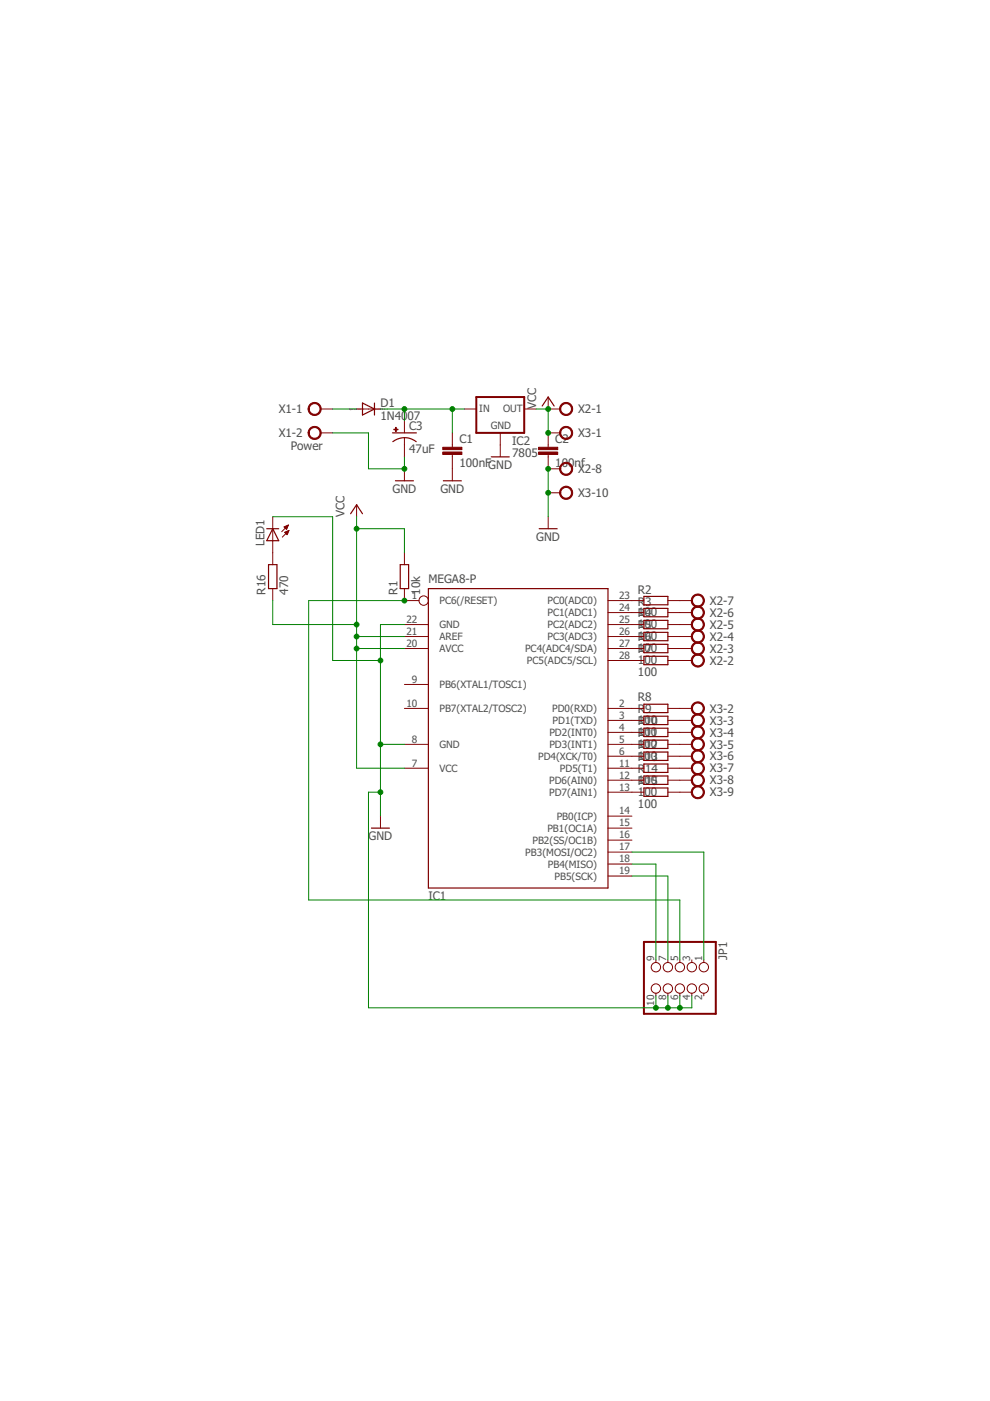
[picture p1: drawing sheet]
<svg xmlns="http://www.w3.org/2000/svg" width="210mm" height="297mm" viewBox="0 0 210 297" stroke-linecap="round" stroke-linejoin="round" font-family="sans-serif">
<g fill="none" stroke="#800000" stroke-width=".25">
<path d="M76.9 85.4l2.5 1.3-2.5 1.3zM79.4 85.4v2.6M83.2 91.8h5.1M83.3 93.6a4 4 0 0 1 4.9 0M104.2 96.9h3.8M115 86.1l1.2-1.9 1.3 1.9M56.6 112.1h2.5M56.9 119.7h1.8v5.1h-1.8zM57.8 112.1l1.3 2.5h-2.5zM74.3 108.9l1.3-1.9 1.3 1.9M83.8 101.9h3.9M84.9 119.7h1.7v5.1h-1.7z"/>
<path d="M94 101.9h3.8M114.3 112.1h3.8M90.8 124.8h38.1v63.5h-38.1zM136.5 126.4h5.1v1.8h-5.1zM136.5 129h5.1v1.8h-5.1zM136.5 131.5h5.1v1.8h-5.1zM136.5 134.1h5.1v1.7h-5.1zM136.5 136.6h5.1v1.8h-5.1zM136.5 139.1h5.1v1.8h-5.1zM136.5 149.3h5.1v1.8h-5.1zM136.5 151.8h5.1v1.8h-5.1zM136.5 154.4h5.1v1.8h-5.1z"/>
<path d="M136.5 156.9h5.1v1.8h-5.1zM136.5 159.4h5.1v1.8h-5.1zM78.8 175.6h3.8M136.5 162h5.1v1.8h-5.1zM136.5 164.5h5.1v1.8h-5.1zM136.5 167.1h5.1v1.7h-5.1z"/>
</g>
<g fill="none" stroke="#800000" stroke-width=".21">
<path d="M68 86.7h2.5M68 91.8h2.5M75.6 86.7h5.1M85.7 89.2v2.6M85.7 92.8v4.1M85.7 99.4v2.5M95.9 91.8v3M95.9 96.4v5.5M98.4 86.7h2.6M106.1 91.8v5.1M111.1 86.7h2.6M116.2 84.2v2.5h2.6"/>
<path d="M116.2 96.4v3h2.6M118.8 91.8h-2.6v3M57.8 109.6v10.1M60.2 111.7l.9-.4-.4 .9zM60.3 111.7h.7M60.3 111.8h.6M60.4 112.9l.9-.4-.4 .9zM60.4 112.9h.7M60.5 112h.4M60.5 112.8h.6M60.5 113h.5M60.5 111.6h.5"/>
<path d="M60.6 112.1h.2M60.7 113.2h.3M60.7 112.2h.1M60.8 113.3h.1M60.8 112.7h.4M60.8 111.5h.3M61.1 112.6h.1M61.1 111.4h.1M61.1 111.3l-1.4 1.4M61.3 112.5l-1.4 1.4M75.6 107v2.6M85.7 117.2v2.5"/>
<path d="M116.2 109.6v2.5M116.2 104.5h2.6M57.8 124.8v2.5M85.7 132.4h5.1M85.7 135h5.1M85.7 137.5h5.1M85.7 124.8v2.5h3.2M128.9 132.4h7.6M128.9 135h7.6M128.9 137.5h7.6M128.9 129.9h7.6M128.9 127.3h7.6"/>
<path d="M141.6 132.4h5.1M141.6 135h5.1M141.6 137.5h5.1M141.6 129.9h5.1M141.6 127.3h5.1M85.7 150.2h5.1M85.7 145.1h5.1M85.7 157.8h5.1M128.9 150.2h7.6M128.9 157.8h7.6M128.9 155.3h7.6M128.9 152.7h7.6"/>
<path d="M128.9 140h7.6M141.6 150.2h5.1M141.6 157.8h5.1M141.6 155.3h5.1M141.6 152.7h5.1M141.6 140h5.1M80.7 173v2.6M85.7 162.9h5.1M128.9 162.9h7.6M128.9 178.1h5.1M128.9 175.6h5.1M128.9 173h5.1"/>
<path d="M128.9 168h7.6M128.9 165.4h7.6M128.9 160.3h7.6M141.6 162.9h5.1M141.6 168h5.1M141.6 165.4h5.1M141.6 160.3h5.1M128.9 185.7h5.1M128.9 183.2h5.1M128.9 180.7h5.1M139.1 203.5v.6M139.1 210.6v.5"/>
<path d="M141.6 203.5v.6M141.6 210.6v.5M144.1 203.5v.6M144.1 210.6v.5M146.7 203.5v.6M146.7 210.6v.5M149.2 203.5v.6M149.2 210.6v.5"/>
<circle cx="89.8" cy="127.3" r=".99"/>
<circle cx="139.1" cy="205.1" r=".99"/>
<circle cx="139.1" cy="209.6" r=".99"/>
<circle cx="141.6" cy="205.1" r=".99"/>
<circle cx="141.6" cy="209.6" r=".99"/>
<circle cx="144.1" cy="205.1" r=".99"/>
<circle cx="144.1" cy="209.6" r=".99"/>
<circle cx="146.7" cy="205.1" r=".99"/>
<circle cx="146.7" cy="209.6" r=".99"/>
<circle cx="149.2" cy="205.1" r=".99"/>
<circle cx="149.2" cy="209.6" r=".99"/>
</g>
<path d="M101 84.2h10.1v7.6h-10.1zM136.5 199.7h15.3v15.2h-15.3z" fill="none" stroke="#800000" stroke-width=".42"/>
<g fill="#800000" stroke="#800000" stroke-width=".21">
<path d="M93.9 95.8h4v.6h-4z"/>
<path d="M93.9 94.8h4v.5h-4z"/>
<path d="M114.2 95.8h4.1v.6h-4.1z"/>
<path d="M114.2 94.8h4.1v.5h-4.1z"/>
<path d="M83.5 91h.9v.1h-.9z"/>
<path d="M83.9 90.6h.1v.9h-.1z"/>
</g>
<g fill="#800000" stroke="#800000" stroke-width=".21">
<path d="M65.7 85.7a1.4 1.4 0 0 1 2.2 .3 1.4 1.4 0 0 1-.8 2 1.4 1.4 0 0 1-1.8-1.3h.3a1.14 1.14 0 0 1 1.6-.9 1.14 1.14 0 0 1 .2 1.9 1.14 1.14 0 0 1-1.8-.7v-.3h-.3z" fill-rule="evenodd"/>
<path d="M65.7 90.8a1.4 1.4 0 0 1 2.2 .3 1.4 1.4 0 0 1-.8 2 1.4 1.4 0 0 1-1.8-1.3h.3a1.14 1.14 0 0 1 1.7-1 1.14 1.14 0 0 1 .1 2 1.14 1.14 0 0 1-1.8-.7v-.3h-.3z" fill-rule="evenodd"/>
<path d="M119 85.7a1.4 1.4 0 0 1 2.2 .3 1.4 1.4 0 0 1-.8 2 1.4 1.4 0 0 1-1.8-1.3h.3a1.14 1.14 0 0 1 1.7-.9 1.14 1.14 0 0 1 .1 1.9 1.14 1.14 0 0 1-1.8-.7v-.3h-.3z" fill-rule="evenodd"/>
<path d="M146.9 139.1a1.39 1.39 0 0 1 2.2 .2 1.39 1.39 0 0 1-.8 2.1 1.39 1.39 0 0 1-1.7-1.4h.2a1.15 1.15 0 0 1 1.6-1 1.15 1.15 0 0 1 .3 1.9 1.15 1.15 0 0 1-1.8-.6l-.1-.3h-.2z" fill-rule="evenodd"/>
<path d="M146.9 136.5a1.39 1.39 0 0 1 2.2 .3 1.39 1.39 0 0 1-.8 2 1.39 1.39 0 0 1-1.7-1.3h.2a1.15 1.15 0 0 1 1.6-1.1 1.15 1.15 0 0 1 .3 1.9 1.15 1.15 0 0 1-1.8-.5l-.1-.3h-.2z" fill-rule="evenodd"/>
<path d="M146.9 134a1.39 1.39 0 0 1 2.2 .2 1.39 1.39 0 0 1-.8 2.1 1.39 1.39 0 0 1-1.7-1.3h.2a1.15 1.15 0 0 1 1.6-1.1 1.15 1.15 0 0 1 .3 1.9 1.15 1.15 0 0 1-1.8-.6l-.1-.2h-.2z" fill-rule="evenodd"/>
<path d="M146.9 131.5a1.39 1.39 0 0 1 2.2 .2 1.39 1.39 0 0 1-.8 2.1 1.39 1.39 0 0 1-1.7-1.4h.2a1.15 1.15 0 0 1 1.6-1.1 1.15 1.15 0 0 1 .3 1.9 1.15 1.15 0 0 1-1.8-.5l-.1-.3h-.2z" fill-rule="evenodd"/>
<path d="M146.9 128.9a1.39 1.39 0 0 1 2.2 .3 1.39 1.39 0 0 1-.8 2 1.39 1.39 0 0 1-1.7-1.3h.2a1.15 1.15 0 0 1 1.6-1.1 1.15 1.15 0 0 1 .3 1.9 1.15 1.15 0 0 1-1.8-.5l-.1-.3h-.2z" fill-rule="evenodd"/>
<path d="M146.9 126.4a1.39 1.39 0 0 1 2.2 .2 1.39 1.39 0 0 1-.8 2.1 1.39 1.39 0 0 1-1.7-1.4h.2a1.15 1.15 0 0 1 1.6-1 1.15 1.15 0 0 1 .3 1.9 1.15 1.15 0 0 1-1.8-.6l-.1-.3h-.2z" fill-rule="evenodd"/>
<path d="M119 98.4a1.4 1.4 0 0 1 2.2 .3 1.4 1.4 0 0 1-.8 2 1.4 1.4 0 0 1-1.8-1.3h.3a1.14 1.14 0 0 1 1.7-.9 1.14 1.14 0 0 1 .1 1.9 1.14 1.14 0 0 1-1.8-.7v-.3h-.3z" fill-rule="evenodd"/>
<path d="M119 90.8a1.4 1.4 0 0 1 2.2 .3 1.4 1.4 0 0 1-.8 2 1.4 1.4 0 0 1-1.8-1.3h.3a1.14 1.14 0 0 1 1.7-1 1.14 1.14 0 0 1 .1 2 1.14 1.14 0 0 1-1.8-.7v-.3h-.3z" fill-rule="evenodd"/>
<path d="M146.9 149.2a1.4 1.4 0 0 1 2.2 .3 1.4 1.4 0 0 1-.8 2 1.4 1.4 0 0 1-1.7-1.3h.2a1.15 1.15 0 0 1 1.6-1.1 1.15 1.15 0 0 1 .3 1.9 1.15 1.15 0 0 1-1.8-.5l-.1-.3h-.2z" fill-rule="evenodd"/>
<path d="M146.9 151.8a1.4 1.4 0 0 1 2.2 .2 1.4 1.4 0 0 1-.8 2.1 1.4 1.4 0 0 1-1.7-1.4h.2a1.15 1.15 0 0 1 1.6-1 1.15 1.15 0 0 1 .3 1.9 1.15 1.15 0 0 1-1.8-.6l-.1-.3h-.2z" fill-rule="evenodd"/>
<path d="M146.9 154.3a1.4 1.4 0 0 1 2.2 .2 1.4 1.4 0 0 1-.8 2.1 1.4 1.4 0 0 1-1.7-1.3h.2a1.15 1.15 0 0 1 1.6-1.1 1.15 1.15 0 0 1 .3 1.9 1.15 1.15 0 0 1-1.8-.5l-.1-.3h-.2z" fill-rule="evenodd"/>
<path d="M146.9 156.8a1.4 1.4 0 0 1 2.2 .3 1.4 1.4 0 0 1-.8 2 1.4 1.4 0 0 1-1.7-1.3h.2a1.15 1.15 0 0 1 1.6-1.1 1.15 1.15 0 0 1 .3 1.9 1.15 1.15 0 0 1-1.8-.5l-.1-.3h-.2z" fill-rule="evenodd"/>
<path d="M146.9 159.4a1.4 1.4 0 0 1 2.2 .2 1.4 1.4 0 0 1-.8 2.1 1.4 1.4 0 0 1-1.7-1.4h.2a1.15 1.15 0 0 1 1.6-1 1.15 1.15 0 0 1 .3 1.9 1.15 1.15 0 0 1-1.8-.6l-.1-.3h-.2z" fill-rule="evenodd"/>
<path d="M146.9 161.9a1.4 1.4 0 0 1 2.2 .3 1.4 1.4 0 0 1-.8 2 1.4 1.4 0 0 1-1.7-1.3h.2a1.15 1.15 0 0 1 1.6-1.1 1.15 1.15 0 0 1 .3 1.9 1.15 1.15 0 0 1-1.8-.5l-.1-.3h-.2z" fill-rule="evenodd"/>
<path d="M146.9 164.5a1.4 1.4 0 0 1 2.2 .2 1.4 1.4 0 0 1-.8 2.1 1.4 1.4 0 0 1-1.7-1.4h.2a1.15 1.15 0 0 1 1.6-1 1.15 1.15 0 0 1 .3 1.9 1.15 1.15 0 0 1-1.8-.6l-.1-.3h-.2z" fill-rule="evenodd"/>
<path d="M146.9 167a1.4 1.4 0 0 1 2.2 .2 1.4 1.4 0 0 1-.8 2.1 1.4 1.4 0 0 1-1.7-1.3h.2a1.15 1.15 0 0 1 1.6-1.1 1.15 1.15 0 0 1 .3 1.9 1.15 1.15 0 0 1-1.8-.5l-.1-.3h-.2z" fill-rule="evenodd"/>
<path d="M119 103.5a1.4 1.4 0 0 1 2.2 .3 1.4 1.4 0 0 1-.8 2 1.4 1.4 0 0 1-1.8-1.3h.3a1.14 1.14 0 0 1 1.7-1 1.14 1.14 0 0 1 .1 2 1.14 1.14 0 0 1-1.8-.7v-.3h-.3z" fill-rule="evenodd"/>
</g>
<g fill="none" stroke="#008000" stroke-width=".21">
<path d="M70.5 91.8h7.6v7.6h7.6v-2.5M70.5 86.7h5.1M80.7 86.7h17.7M85.7 86.7v2.5M95.9 86.7v5.1M113.7 86.7h2.5v5.1M116.2 99.4v10.2M57.8 109.6h12.7v30.4h10.2M75.6 109.6v53.3h10.1M75.6 112.1h10.1v5.1M57.8 127.3v5.1h17.8M75.6 137.5h10.1"/>
<path d="M75.6 135h10.1M85.7 127.3h-20.3v63.5h78.7v12.7M85.7 132.4h-5v40.6M80.7 157.8h5M80.7 168h-2.6v45.7h68.6v-2.6M134 185.7h7.6v17.8M134 183.2h5.1v20.3M134 180.7h15.2v22.8M139.1 211.1v2.6M141.6 211.1v2.6M144.1 211.1v2.6"/>
</g>
<g fill="#008000" stroke="#008000" stroke-width=".21">
<circle cx="85.7" cy="127.3" r=".51"/>
<circle cx="75.6" cy="112.1" r=".51"/>
<circle cx="75.6" cy="137.5" r=".51"/>
<circle cx="75.6" cy="135" r=".51"/>
<circle cx="75.6" cy="132.4" r=".51"/>
<circle cx="116.2" cy="86.7" r=".51"/>
<circle cx="116.2" cy="91.8" r=".51"/>
<circle cx="80.7" cy="157.8" r=".51"/>
<circle cx="144.1" cy="213.7" r=".51"/>
<circle cx="141.6" cy="213.7" r=".51"/>
<circle cx="139.1" cy="213.7" r=".51"/>
<circle cx="80.7" cy="168" r=".51"/>
<circle cx="80.7" cy="140" r=".51"/>
<circle cx="85.7" cy="99.4" r=".51"/>
<circle cx="116.2" cy="99.4" r=".51"/>
<circle cx="116.2" cy="104.5" r=".51"/>
<circle cx="95.9" cy="86.7" r=".51"/>
<circle cx="85.7" cy="86.7" r=".51"/>
</g>
<g font-size="2.5" fill="#505050">
<text x="59.1" y="87.6">X1-1</text>
<text x="80.7" y="89">1N40</text>
<text x="80.7" y="86.2">D1</text>
<text x="86.4" y="89">07</text>
<text x="113.7" y="86.7" transform="rotate(-90 113.7 86.7)">VCC</text>
<text x="122.6" y="87.6">X2-1</text>
<text x="59.1" y="92.7">X1-2</text>
<text x="61.6" y="95.5">Power</text>
<text x="86.8" y="96">47uF</text>
<text x="86.8" y="91.2">C3</text>
<text x="97.4" y="93.9">C1</text>
<text x="108.6" y="94.3">IC2</text>
<text x="117.7" y="93.9">C2</text>
<text x="122.6" y="92.7">X3-1</text>
<text x="97.4" y="99">100nFGND</text>
<text x="108.6" y="96.9">7805</text>
<text x="117.7" y="99">100nf</text>
<text x="122.6" y="100.3">X2-8</text>
<text x="83.2" y="104.5">GND</text>
<text x="93.4" y="104.5">GND</text>
<text x="122.6" y="105.4">X3-10</text>
<text x="73.1" y="109.6" transform="rotate(-90 73.1 109.6)">VCC</text>
<text x="56" y="115.8" transform="rotate(-90 56 115.8)">LED1</text>
<text x="113.7" y="114.6">GND</text>
<text x="90.8" y="123.5">MEGA8-P</text>
<text x="135.3" y="125.8">R2</text>
<text x="56.3" y="126.1" transform="rotate(-90 56.3 126.1)">R16</text>
<text x="61.1" y="126.1" transform="rotate(-90 61.1 126.1)">470</text>
<text x="84.3" y="126.1" transform="rotate(-90 84.3 126.1)">R1</text>
<text x="89.1" y="126.1" transform="rotate(-90 89.1 126.1)">10k</text>
<text x="135.3" y="130.6">100</text>
<text x="135.3" y="128.4">R3</text>
<text x="135.3" y="130.9">R4</text>
<text x="150.5" y="130.8">X2-6</text>
<text x="150.5" y="128.2">X2-7</text>
<text x="135.3" y="133.2">100</text>
<text x="135.3" y="135.7">100</text>
<text x="135.3" y="133.5">R5</text>
<text x="135.3" y="136">R6</text>
<text x="150.5" y="135.8">X2-4</text>
<text x="150.5" y="133.3">X2-5</text>
<text x="135.3" y="138.3">100</text>
<text x="135.3" y="140.8">100</text>
<text x="135.3" y="143.3">100</text>
<text x="135.3" y="138.5">R7</text>
<text x="150.5" y="140.9">X2-2</text>
<text x="150.5" y="138.4">X2-3</text>
<text x="135.3" y="148.7">R8</text>
<text x="135.3" y="153.5">100</text>
<text x="135.3" y="151.2">R9</text>
<text x="135.3" y="153.8">R10</text>
<text x="150.5" y="151.1">X3-2</text>
<text x="150.5" y="153.6">X3-3</text>
<text x="135.3" y="156">100</text>
<text x="135.3" y="158.6">100</text>
<text x="135.3" y="161.1">100</text>
<text x="135.3" y="156.3">R11</text>
<text x="135.3" y="158.8">R12</text>
<text x="135.3" y="161.4">R13</text>
<text x="150.5" y="156.2">X3-4</text>
<text x="150.5" y="158.7">X3-5</text>
<text x="150.5" y="161.2">X3-6</text>
<text x="135.3" y="166.2">100</text>
<text x="135.3" y="163.9">R14</text>
<text x="135.3" y="166.5">R15</text>
<text x="150.5" y="163.8">X3-7</text>
<text x="150.5" y="166.3">X3-8</text>
<text x="135.3" y="168.7">100</text>
<text x="135.3" y="171.3">100</text>
<text x="150.5" y="168.9">X3-9</text>
<text x="78.1" y="178.1">GND</text>
<text x="90.8" y="190.8">IC1</text>
<text x="154.2" y="203.5" transform="rotate(-90 154.2 203.5)">JP1</text>
</g>
<g font-size="2.1" fill="#505050">
<text x="101.6" y="87.3">IN</text>
<text x="106.7" y="87.3">OUT</text>
<text x="104" y="91">GND</text>
<text x="87.3" y="127">1</text>
<text x="93.2" y="128.1">PC6(/RESET)</text>
<text x="116.1" y="130.6">PC1(ADC1)</text>
<text x="116.1" y="128.1">PC0(ADC0)</text>
<text x="131.3" y="129.5">24</text>
<text x="131.3" y="127">23</text>
<text x="86.2" y="132.1">22</text>
<text x="86.2" y="134.6">21</text>
<text x="86.2" y="137.1">20</text>
<text x="93.2" y="133.2">GND</text>
<text x="93.2" y="135.7">AREF</text>
<text x="116.1" y="135.7">PC3(ADC3)</text>
<text x="116.1" y="133.2">PC2(ADC2)</text>
<text x="131.3" y="137.1">27</text>
<text x="131.3" y="134.6">26</text>
<text x="131.3" y="132.1">25</text>
<text x="93.2" y="138.3">AVCC</text>
<text x="111.3" y="138.3">PC4(ADC4/SDA)</text>
<text x="111.7" y="140.8">PC5(ADC5/SCL)</text>
<text x="131.3" y="139.7">28</text>
<text x="86.2" y="149.8">10</text>
<text x="87.3" y="144.8">9</text>
<text x="93.2" y="145.9">PB6(XTAL1/TOSC1)</text>
<text x="131.3" y="149.8">2</text>
<text x="93.2" y="151">PB7(XTAL2/TOSC2)</text>
<text x="117.1" y="151">PD0(RXD)</text>
<text x="117.2" y="153.5">PD1(TXD)</text>
<text x="131.3" y="154.9">4</text>
<text x="131.3" y="152.4">3</text>
<text x="87.3" y="157.5">8</text>
<text x="93.2" y="158.6">GND</text>
<text x="114.1" y="161.1">PD4(XCK/T0)</text>
<text x="116.5" y="158.6">PD3(INT1)</text>
<text x="116.5" y="156">PD2(INT0)</text>
<text x="131.3" y="160">6</text>
<text x="131.3" y="157.5">5</text>
<text x="87.3" y="162.5">7</text>
<text x="93.2" y="163.6">VCC</text>
<text x="116.4" y="166.2">PD6(AIN0)</text>
<text x="118.7" y="163.6">PD5(T1)</text>
<text x="131.3" y="167.6">13</text>
<text x="131.3" y="165.1">12</text>
<text x="131.3" y="162.5">11</text>
<text x="116.4" y="168.7">PD7(AIN1)</text>
<text x="118" y="173.8">PB0(ICP)</text>
<text x="131.3" y="172.7">14</text>
<text x="112.9" y="178.9">PB2(SS/OC1B)</text>
<text x="116.1" y="176.3">PB1(OC1A)</text>
<text x="131.3" y="177.8">16</text>
<text x="131.3" y="175.2">15</text>
<text x="111.4" y="181.4">PB3(MOSI/OC2)</text>
<text x="116.2" y="184">PB4(MISO)</text>
<text x="131.3" y="185.4">19</text>
<text x="131.3" y="182.8">18</text>
<text x="131.3" y="180.3">17</text>
<text x="117.6" y="186.5">PB5(SCK)</text>
<text x="138.7" y="203.7" transform="rotate(-90 138.7 203.7)">9</text>
<text x="141.3" y="203.7" transform="rotate(-90 141.3 203.7)">7</text>
<text x="143.8" y="203.7" transform="rotate(-90 143.8 203.7)">5</text>
<text x="146.3" y="203.7" transform="rotate(-90 146.3 203.7)">3</text>
<text x="148.9" y="203.7" transform="rotate(-90 148.9 203.7)">1</text>
<text x="138.7" y="213.3" transform="rotate(-90 138.7 213.3)">10</text>
<text x="141.3" y="212.1" transform="rotate(-90 141.3 212.1)">8</text>
<text x="143.8" y="212.1" transform="rotate(-90 143.8 212.1)">6</text>
<text x="146.3" y="212.1" transform="rotate(-90 146.3 212.1)">4</text>
<text x="148.9" y="212.1" transform="rotate(-90 148.9 212.1)">2</text>
</g>
<g font-size=".6" fill="#800080">
<text x="74" y="86.9">SpiceOrder</text>
<text x="76.9" y="86.9">1</text>
<text x="79.1" y="86.9">SpiceOrder 2</text>
</g>
</svg>
